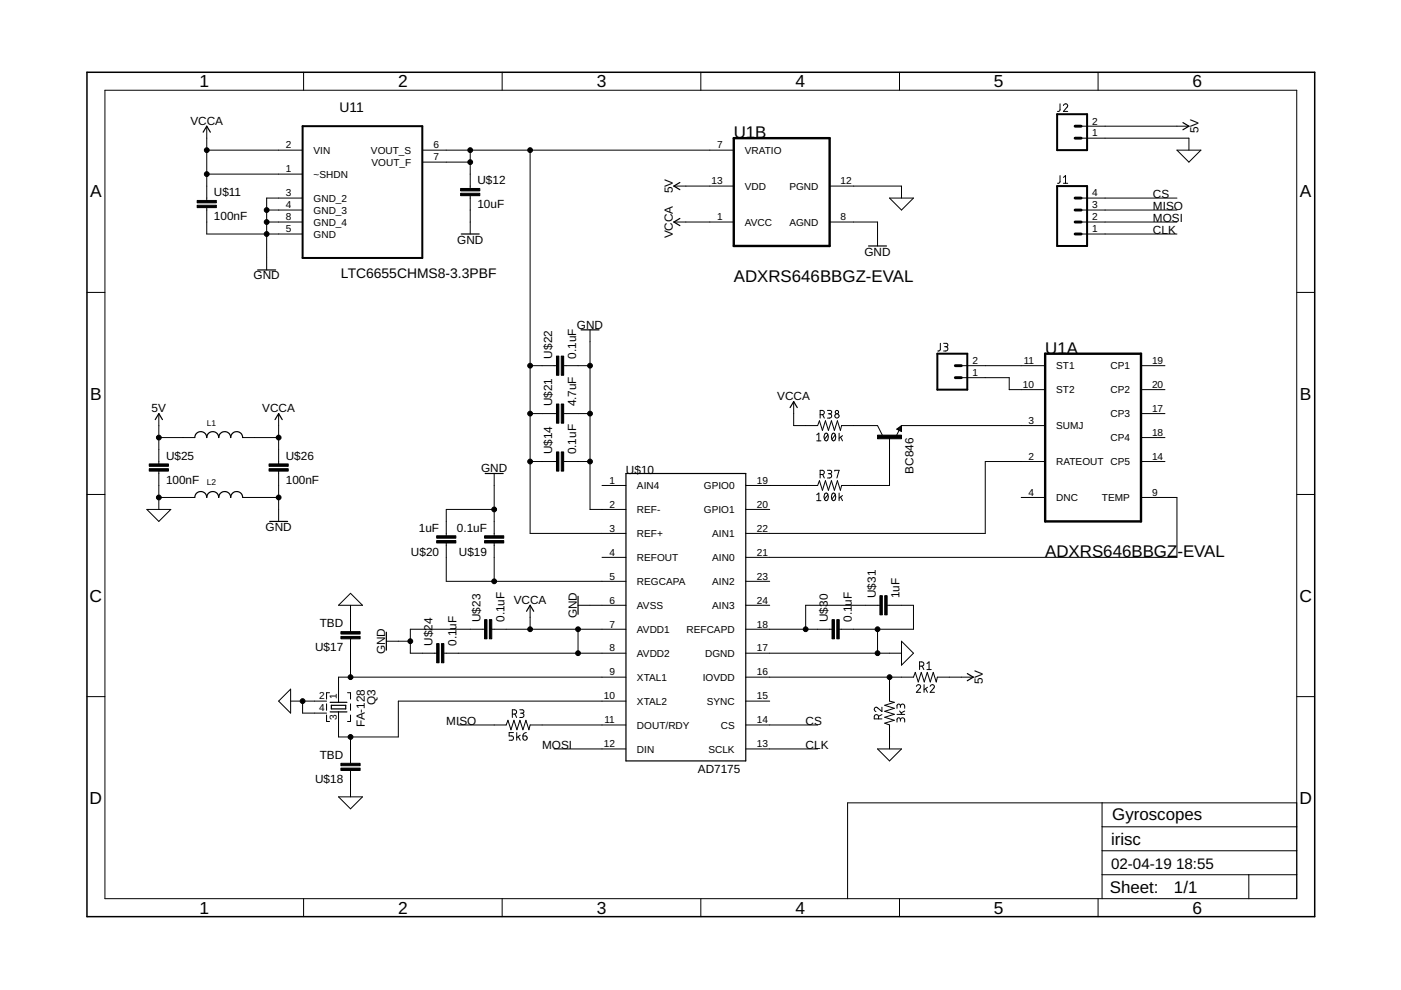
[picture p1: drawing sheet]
<svg xmlns="http://www.w3.org/2000/svg" width="297mm" height="210mm" viewBox="0 0 297 210" stroke-linecap="round" stroke-linejoin="round" font-family="sans-serif">
<g fill="none" stroke="#000" stroke-width=".21">
<path d="M22.2 19.1h252.7v171.4h-252.7zM64.4 15.3v3.8M106.5 15.3v3.8M148.6 15.3v3.8M190.7 15.3v3.8M232.8 15.3v3.8M43.8 31.8h20.4M43.8 36.9h20.4M43.8 26.8v15.7M89.5 31.8l66.1 .1M89.5 34.4h10.2M99.7 31.8v8.2"/>
<path d="M112.4 31.8v81.3h20.3M142.9 39.5h12.7M155.6 34.4h.1M175.9 39.5h15.2v2.5M224.7 37.2v1.5l-.5 .2M224.7 22v1.4l-.5 .2M225.5 22.4a.44 .44 0 0 1 .6-.4 .44 .44 0 0 1 .1 .7l-.7 .9h.9M225.5 38.9h.9M225.5 37.6l.4-.4v1.7M229.2 26.8h22.9M229.2 29.3h22.9v2.5M249.5 31.8h5.1l-2.5 2.6z"/>
<path d="M43.8 44v5.6h20.4M56.5 44.5h7.7M56.5 47.1h7.7M64.2 42h-7.7v15.2M99.7 41.5v8.1M142.9 47.1h12.7M155.6 49.6h.1M155.6 42h.1M175.9 49.6h.1M175.9 42h.1M175.9 47.1h10.2v5.1M188.6 42h5.1l-2.6 2.5z"/>
<path d="M229.2 42h20.3M229.2 44.5h20.3M229.2 47.1h20.3M229.2 49.6h20.3M18.4 62h3.8M112.4 77.5h5.6M119.5 77.5h5.6M125.1 69.9v38.1h7.6M199.4 72.8l-.1 1.4-.2 .2h-.3M200.1 72.8h.5a.36 .36 0 0 1 .4 .4 .36 .36 0 0 1-.4 .3h-.3M200.5 73.5a.46 .46 0 0 1 .5 .5 .46 .46 0 0 1-.5 .4h-.4M203.8 77.5h17.8"/>
<path d="M221.6 77.5v.1M241.9 77.5h5.1M241.9 77.5v.1M274.9 62h3.8M33.7 87.7v10.7M33.7 99.9v8.1M33.7 92.8h7.6M51.5 92.8h7.6M59.1 87.7v10.7M59.1 99.9v10.7M112.4 97.9h5.6M112.4 87.7h5.6"/>
<path d="M119.5 97.9h5.6M119.5 87.7h5.6M168.3 85.2v5h5.1l.3-1 .7 2 .6-2 .6 2 .7-2 .6 2 .6-2 .7 2 .2-1h7.7l1 2.1M173.2 92.2l.4-.4v1.7M173.2 93.5h.9M173.9 87.9h.4a.46 .46 0 0 0 .5-.4 .46 .46 0 0 0-.5-.5h-.4v1.6M174.4 87.9l.4 .7M174.9 91.9l.3-.1a.97 .97 0 0 1 0 1.7 1.03 1.03 0 0 1-.3-1.6zM175.4 99.7h.6a.36 .36 0 0 1 .3 .4 .36 .36 0 0 1-.3 .3h-.4M175.4 87h.6a.36 .36 0 0 1 .3 .4 .36 .36 0 0 1-.3 .3h-.4M175.5 92.2l-.7 .9M175.9 87.7a.46 .46 0 0 1 .4 .5 .46 .46 0 0 1-.4 .4h-.5"/>
<path d="M176.5 91.9l.2-.1a.97 .97 0 0 1 0 1.7 1.03 1.03 0 0 1-.2-1.6zM177 99.9v-.2h.9l-.5 1.6M177.1 92.2l-.7 .9M177.9 91.8v1.7M178.2 92.7l.4 .8M178.6 92.4l-.7 .5M188.6 92.8v10.1h-10.2l-.2 1-.7-2-.6 2-.6-2-.7 2-.6-2-.6 2-.7-2-.3 1h-15.3M190.1 91l1-.8v1.3zM190.6 91.2l-.6 1.3M191.1 90.2l30.5 .1M203.8 80.1h10.2v2.5h7.6M221.6 92.8h.1"/>
<path d="M221.6 80.1h.1M221.6 85.2h.1M221.6 82.6h.1M221.6 97.9h-12.7v15.2h-50.8M241.9 82.6h.1M241.9 85.2h.1M241.9 80.1h.1M241.9 95.3h.1M241.9 90.2v.1M241.9 82.6h5.1M247 97.9h-5.1M247 87.7h-5.1"/>
<path d="M247 92.8h-5.1M18.4 104.8h3.8M31.1 108h5.1l-2.5 2.6zM33.7 105.5h7.6M51.5 105.5h7.6M94.6 115.1v8.2h38.1M104.8 108h-10.2v5.6M104.8 100.4v13.2M104.8 115.1v8.2M127.6 102.9h5.1M127.6 118.2h5.1M158.1 108h5.1"/>
<path d="M173.2 104.9l.4-.4v1.7M173.2 106.2h.9M173.9 100.6h.4a.44 .44 0 0 0 .5-.4 .44 .44 0 0 0-.5-.5h-.4v1.6M174.4 100.6l.4 .7M174.9 104.6l.3-.1a.95 .95 0 0 1 0 1.7 1 1 0 0 1-.3-1.6zM175.5 104.9l-.7 .9M175.9 100.4a.46 .46 0 0 1 .4 .5 .46 .46 0 0 1-.4 .4h-.5M176.5 104.6l.2-.1a.95 .95 0 0 1 0 1.7 1 1 0 0 1-.2-1.6zM177.1 104.9l-.7 .9M177.9 104.5v1.7M178.2 105.4l.4 .8M178.6 105.1l-.7 .5"/>
<path d="M216.5 105.5h5.1M221.6 100.4h.1M221.6 105.5h.1M221.6 108h.1M241.9 105.5h7.6v12.7h-91.4M241.9 100.4h.1M241.9 105.5h.1M241.9 108h.1M274.9 104.8h3.8M74.3 125.8l2.6 2.5h-5.1zM74.3 128.3v5.6M74.3 135.4v8.2"/>
<path d="M81.9 136h5.1M94.1 138.5h38.6M102.7 133.4h-15.7v5.1h5.6M104.3 133.4h28.4M112.4 128.3v5.1M122.6 128.3h10.1M122.6 133.4v5.1M158.1 123.3h5.1M158.1 128.3h5.1M158.1 133.4h18.3M158.1 138.5h33M186.1 133.4v5.1"/>
<path d="M186.6 128.3h-15.8v5.1M188.1 128.3h5.6v5.1h-15.8M191.1 136l2.6 2.5-2.6 2.5zM18.4 147.7h3.8M61.6 148.7h7.6M61.6 146.1v5.1l-2.5-2.5zM64.2 148.7v2.5h5M69.2 151.6v1.4h.7M69.2 149.2v1.4M69.9 146.9h-.7v1.3M73.7 146.9h.6v1.3M74.3 149.2v1.4"/>
<path d="M74.3 151.6v1.4h-.6M74.3 156.3v5.5M97.2 153.7h10.1l.4-1 .6 2 .7-2 .6 2 .6-2 .7 2 .6-2 .6 2 .3-1h20.3M108.6 151.4h.5a.46 .46 0 0 0 .4-.4 .46 .46 0 0 0-.4-.5h-.5v1.6M108.9 155.3h-1v.7h.6a.46 .46 0 0 1 .4 .5 .46 .46 0 0 1-.4 .5h-.6M109.2 151.4l.3 .7M109.6 155.3v1.7M109.9 156.2l.4 .8M110.2 150.5h.5a.36 .36 0 0 1 .4 .4 .36 .36 0 0 1-.4 .3h-.3M110.3 155.9l-.7 .5M110.6 151.2a.46 .46 0 0 1 .5 .5 .46 .46 0 0 1-.5 .4h-.4M110.9 156h.5a.45 .45 0 0 1 .4 .5 .45 .45 0 0 1-.5 .4 .45 .45 0 0 1-.4-.4z"/>
<path d="M111.6 155.3l-.6 .3-.1 .4M117.5 158.8h15.2M132.7 143.6h-60.9v5.3M132.7 148.7h-48.2v7.6h-12.7v-5.4M158.1 143.6h35.6l.4-1 .6 2 .6-2 .7 2 .6-2 .6 2 .7-2 .6 2 .2-1h7.7M158.1 148.7h5.1M158.1 153.7h15.3M158.1 158.8h15.3M186.1 158.8h5l-2.5 2.5zM186.3 152.4v-.4a.46 .46 0 0 0-.5-.5 .46 .46 0 0 0-.4 .5v.4h1.6M187 149.9v1l-.9-.8a.44 .44 0 0 0-.7 .1 .44 .44 0 0 0 .3 .7M187 151.5l-.7 .4"/>
<path d="M188.6 143.6v5.1l1 .2-2 .6 2 .7-2 .6 2 .6-2 .7 2 .6-2 .6 1 .4v5.1M190.2 151.5h1.6M190.7 150.7l.6 .8M190.9 152.6a.46 .46 0 0 1 .5-.4 .46 .46 0 0 1 .4 .4v.5M190.9 152.9v-.4a.36 .36 0 0 0-.4-.3 .36 .36 0 0 0-.3 .3v.6M190.9 149.7a.46 .46 0 0 1 .5-.4 .46 .46 0 0 1 .4 .4v.5M190.9 150v-.4a.36 .36 0 0 0-.4-.3 .36 .36 0 0 0-.3 .3v.6M191.8 150.7l-.7 .5M194.3 145.5a.45 .45 0 0 1 .6-.3 .45 .45 0 0 1 .2 .7l-.8 .9h.9M195 141.2h.4a.46 .46 0 0 0 .5-.4 .46 .46 0 0 0-.5-.5h-.4v1.7M195.5 141.2l.4 .8M195.9 145.2v1.6"/>
<path d="M196.2 146l.4 .8M196.5 140.7l.5-.4v1.7M196.5 142h.9M196.6 145.7l-.7 .5M197.2 145.5a.44 .44 0 0 1 .6-.3 .44 .44 0 0 1 .2 .7l-.8 .9h.9M274.9 147.7h3.8M71.8 169h5.1l-2.6 2.5zM74.3 163.4v5.6M233.7 170.2v20.3M233.7 175.3h41.2M274.9 170.2h-95.2v20.3M64.4 190.5v3.9"/>
<path d="M106.5 190.5v3.9M148.6 190.5v3.9M190.7 190.5v3.9M232.8 190.5v3.9M233.7 185.5h41.2M233.7 180.4h41.2M264.8 185.5v5"/>
<circle cx="177.4" cy="87.4" r=".36"/>
<circle cx="177.5" cy="88.2" r=".45"/>
</g>
<path d="M18.4 15.3h260.3v179.1h-260.3z" fill="none" stroke="#000" stroke-width=".32"/>
<g fill="none" stroke="#000" stroke-width=".25">
<path d="M43.1 28l.7-1.2 .8 1.2M144.1 38.7l-1.2 .8 1.2 .7M250.8 26l1.3 .8-1.3 .7M54.6 57.2h3.8M97.8 49.6h3.8M144.1 46.3l-1.2 .8 1.2 .7M184.1 52.2h3.9M123.2 69.9h3.8M32.9 89l.8-1.3 .7 1.3M41.3 92.8a1.27 1.27 0 0 1 1.3-1.3 1.27 1.27 0 0 1 1.2 1.3 1.27 1.27 0 0 1 1.3-1.3 1.27 1.27 0 0 1 1.3 1.3 1.27 1.27 0 0 1 1.2-1.3 1.27 1.27 0 0 1 1.3 1.3 1.27 1.27 0 0 1 1.3-1.3 1.27 1.27 0 0 1 1.3 1.3M58.3 89l.8-1.3 .7 1.3M167.5 86.4l.8-1.2 .7 1.2"/>
<path d="M190.6 91l.3-.1v.3l-.5-.2 .6-.5v.7M41.3 105.5a1.27 1.27 0 0 1 1.3-1.3 1.27 1.27 0 0 1 1.2 1.3 1.27 1.27 0 0 1 1.3-1.3 1.27 1.27 0 0 1 1.3 1.3 1.27 1.27 0 0 1 1.2-1.3 1.27 1.27 0 0 1 1.3 1.3 1.27 1.27 0 0 1 1.3-1.3 1.27 1.27 0 0 1 1.3 1.3M57.2 110.6h3.8M102.9 100.4h3.8M132.7 100.4h25.4v60.9h-25.4zM81.9 134v3.9M111.6 129.6l.8-1.3 .8 1.3M122.6 126.4v3.8M70 150.9h3.6M70 148.9h3.6M70.3 149.5h3v.8h-3zM205.1 142.8l1.3 .8-1.3 .7"/>
</g>
<path d="M64.2 26.8h25.3v27.9h-25.3zM224.1 39.5h6.4v12.7h-6.4zM224.1 24.2h6.4v7.6h-6.4zM198.7 75h6.4v7.6h-6.4z" fill="none" stroke="#000" stroke-width=".42"/>
<g fill="#000" stroke="#000" stroke-width=".21">
<path d="M97.7 40h4v.5h-4zM41.8 43.5h4.1v.5h-4.1zM41.8 42.5h4.1v.5h-4.1zM97.7 41h4v.5h-4zM118 75.5h.5v4.1h-.5zM119 75.5h.5v4.1h-.5zM31.6 99.4h4.1v.5h-4.1zM31.6 98.4h4.1v.5h-4.1zM57 99.4h4.1v.5h-4.1zM57 98.4h4.1v.5h-4.1zM118 95.8h.5v4.1h-.5zM118 85.7h.5v4h-.5z"/>
<path d="M119 95.8h.5v4.1h-.5zM119 85.7h.5v4h-.5zM186.1 92.3h5v.7h-5zM92.6 113.6h4v.5h-4zM92.6 114.6h4v.5h-4zM102.7 113.6h4.1v.5h-4.1zM102.7 114.6h4.1v.5h-4.1zM72.3 133.9h4v.5h-4zM72.3 134.9h4v.5h-4zM92.6 136.5h.5v4h-.5zM93.6 136.5h.5v4h-.5zM102.7 131.4h.6v4h-.6z"/>
<path d="M103.8 131.4h.5v4h-.5zM176.4 131.4h.5v4h-.5zM177.4 131.4h.5v4h-.5zM186.6 126.3h.5v4.1h-.5zM187.6 126.3h.5v4.1h-.5zM72.3 161.8h4v.5h-4zM72.3 162.9h4v.5h-4z"/>
</g>
<path d="M227.9 26.8h1.3M227.9 29.3h1.3M227.9 44.5h1.3M227.9 47.1h1.3M227.9 49.6h1.3M227.9 42h1.3M202.5 77.5h1.3M202.5 80.1h1.3" fill="none" stroke="#000" stroke-width=".61"/>
<path d="M155.6 29.3h20.3v22.9h-20.3zM221.6 75h20.3v35.6h-20.3z" fill="none" stroke="#000" stroke-width=".51"/>
<g fill="#000" stroke="#000" stroke-width=".21">
<circle cx="43.8" cy="31.8" r=".51"/>
<circle cx="43.8" cy="36.9" r=".51"/>
<circle cx="99.7" cy="34.4" r=".51"/>
<circle cx="99.7" cy="31.8" r=".51"/>
<circle cx="112.4" cy="31.8" r=".51"/>
<circle cx="56.5" cy="44.5" r=".51"/>
<circle cx="56.5" cy="49.6" r=".51"/>
<circle cx="56.5" cy="47.1" r=".51"/>
<circle cx="112.4" cy="77.5" r=".51"/>
<circle cx="125.1" cy="77.5" r=".51"/>
<circle cx="33.7" cy="92.8" r=".51"/>
<circle cx="59.1" cy="92.8" r=".51"/>
<circle cx="112.4" cy="97.9" r=".51"/>
<circle cx="112.4" cy="87.7" r=".51"/>
<circle cx="125.1" cy="97.9" r=".51"/>
<circle cx="125.1" cy="87.7" r=".51"/>
<circle cx="33.7" cy="105.5" r=".51"/>
<circle cx="59.1" cy="105.5" r=".51"/>
<circle cx="104.8" cy="108" r=".51"/>
<circle cx="87" cy="136" r=".51"/>
<circle cx="104.8" cy="123.3" r=".51"/>
<circle cx="112.4" cy="133.4" r=".51"/>
<circle cx="122.6" cy="133.4" r=".51"/>
<circle cx="122.6" cy="138.5" r=".51"/>
<circle cx="170.8" cy="133.4" r=".51"/>
<circle cx="186.1" cy="133.4" r=".51"/>
<circle cx="186.1" cy="138.5" r=".51"/>
<circle cx="64.2" cy="148.7" r=".51"/>
<circle cx="74.3" cy="143.6" r=".51"/>
<circle cx="74.3" cy="156.3" r=".51"/>
<circle cx="188.6" cy="143.6" r=".51"/>
</g>
<g font-size="3.7">
<text x="42.3" y="18.5">1</text>
<text x="84.4" y="18.5">2</text>
<text x="126.5" y="18.5">3</text>
<text x="168.6" y="18.5">4</text>
<text x="210.7" y="18.5">5</text>
<text x="252.9" y="18.5">6</text>
<text x="19.1" y="41.9">A</text>
<text x="275.6" y="41.9">A</text>
<text x="19.1" y="84.7">B</text>
<text x="275.6" y="84.7">B</text>
<text x="19" y="127.6">C</text>
<text x="275.5" y="127.6">C</text>
<text x="19" y="170.4">D</text>
<text x="275.5" y="170.4">D</text>
<text x="42.3" y="193.7">1</text>
<text x="84.4" y="193.7">2</text>
<text x="126.5" y="193.7">3</text>
<text x="168.6" y="193.7">4</text>
<text x="210.7" y="193.7">5</text>
<text x="252.9" y="193.7">6</text>
</g>
<g font-size="3.6">
<text x="155.6" y="29.3">U1B</text>
<text x="155.6" y="59.8">ADXRS646BBGZ-EVAL</text>
<text x="221.6" y="75">U1A</text>
<text x="221.6" y="118.2">ADXRS646BBGZ</text>
<text x="249.6" y="118.2">-EVAL</text>
<text x="235.8" y="173.8">Gyroscopes</text>
<text x="235.6" y="179.1">irisc</text>
<text x="235.3" y="189.4">Sheet:</text>
<text x="248.9" y="189.3">1/1</text>
</g>
<g font-size="3.2">
<text x="235.6" y="184.2">02-04-19</text>
<text x="249.3" y="184.2">18:55</text>
</g>
<g font-size="2.9">
<text x="72" y="23.8">U11</text>
<text x="72.3" y="58.8">LTC6655CHMS8-3.3PBF</text>
</g>
<g font-size="2.5">
<text x="40.4" y="26.5">VCCA</text>
<text x="254.1" y="28.3" transform="rotate(-90 254.1 28.3)">5V</text>
<text x="45.4" y="41.6">U$11</text>
<text x="101.2" y="39.1">U$12</text>
<text x="142.6" y="41" transform="rotate(-90 142.6 41)">5V</text>
<text x="244.5" y="42">CS</text>
<text x="45.4" y="46.7">100nF</text>
<text x="101.2" y="44.1">10uF</text>
<text x="244.5" y="47.1">MOSI</text>
<text x="244.5" y="44.5">MISO</text>
<text x="96.9" y="51.6">GND</text>
<text x="142.6" y="50.5" transform="rotate(-90 142.6 50.5)">VCCA</text>
<text x="244.5" y="49.6">CLK</text>
<text x="53.8" y="59.3">GND</text>
<text x="183.3" y="54.2">GND</text>
<text x="122.3" y="69.7">GND</text>
<text x="117.1" y="76" transform="rotate(-90 117.1 76)">U$22</text>
<text x="122.2" y="76" transform="rotate(-90 122.2 76)">0.1uF</text>
<text x="32.1" y="87.4">5V</text>
<text x="55.6" y="87.4">VCCA</text>
<text x="117.1" y="86.2" transform="rotate(-90 117.1 86.2)">U$21</text>
<text x="122.2" y="86.2" transform="rotate(-90 122.2 86.2)">4.7uF</text>
<text x="164.8" y="84.9">VCCA</text>
<text x="35.2" y="97.5">U$25</text>
<text x="60.6" y="97.5">U$26</text>
<text x="102" y="100.1">GND</text>
<text x="117.1" y="96.3" transform="rotate(-90 117.1 96.3)">U$14</text>
<text x="122.2" y="96.3" transform="rotate(-90 122.2 96.3)">0.1uF</text>
<text x="132.7" y="100.4">U$10</text>
<text x="193.7" y="100.4" transform="rotate(-90 193.7 100.4)">BC846</text>
<text x="35.2" y="102.6">100nF</text>
<text x="60.6" y="102.6">100nF</text>
<text x="56.3" y="112.6">GND</text>
<text x="88.8" y="112.7">1uF</text>
<text x="96.9" y="112.7">0.1uF</text>
<text x="87.1" y="117.8">U$20</text>
<text x="97.3" y="117.8">U$19</text>
<text x="101.9" y="131.9" transform="rotate(-90 101.9 131.9)">U$23</text>
<text x="106.9" y="131.9" transform="rotate(-90 106.9 131.9)">0.1uF</text>
<text x="108.9" y="128.1">VCCA</text>
<text x="122.3" y="131.1" transform="rotate(-90 122.3 131.1)">GND</text>
<text x="175.5" y="131.9" transform="rotate(-90 175.5 131.9)">U$30</text>
<text x="180.6" y="131.9" transform="rotate(-90 180.6 131.9)">0.1uF</text>
<text x="185.7" y="126.8" transform="rotate(-90 185.7 126.8)">U$31</text>
<text x="190.7" y="126.8" transform="rotate(-90 190.7 126.8)">1uF</text>
<text x="67.8" y="133">TBD</text>
<text x="91.7" y="137" transform="rotate(-90 91.7 137)">U$24</text>
<text x="96.8" y="137" transform="rotate(-90 96.8 137)">0.1uF</text>
<text x="66.8" y="138.1">U$17</text>
<text x="81.7" y="138.7" transform="rotate(-90 81.7 138.7)">GND</text>
<text x="79.6" y="149.4" transform="rotate(-90 79.6 149.4)">Q3</text>
<text x="208.4" y="145.1" transform="rotate(-90 208.4 145.1)">5V</text>
<text x="77.4" y="154.1" transform="rotate(-90 77.4 154.1)">FA-128</text>
<text x="94.6" y="153.7">MISO</text>
<text x="170.8" y="153.7">CS</text>
<text x="67.8" y="161">TBD</text>
<text x="114.9" y="158.8">MOSI</text>
<text x="170.8" y="158.8">CLK</text>
<text x="66.8" y="166">U$18</text>
<text x="148" y="163.9">AD7175</text>
</g>
<g font-size="2.1">
<text x="231.6" y="28.9">1</text>
<text x="231.6" y="26.4">2</text>
<text x="60.6" y="31.5">2</text>
<text x="66.5" y="32.6">VIN</text>
<text x="78.7" y="32.6">VOUT_S</text>
<text x="78.8" y="35.1">VOUT_F</text>
<text x="91.9" y="31.5">6</text>
<text x="91.9" y="34">7</text>
<text x="152.1" y="31.5">7</text>
<text x="157.9" y="32.6">VRATIO</text>
<text x="60.6" y="36.6">1</text>
<text x="60.6" y="41.6">3</text>
<text x="66.5" y="37.7">~SHDN</text>
<text x="150.9" y="39.1">13</text>
<text x="157.9" y="40.2">VDD</text>
<text x="167.4" y="40.2">PGND</text>
<text x="178.2" y="39.1">12</text>
<text x="231.6" y="41.6">4</text>
<text x="60.6" y="44.2">4</text>
<text x="60.6" y="46.7">8</text>
<text x="66.5" y="42.8">GND_2</text>
<text x="66.5" y="45.3">GND_3</text>
<text x="66.5" y="47.8">GND_4</text>
<text x="152.1" y="46.7">1</text>
<text x="157.9" y="47.8">AVCC</text>
<text x="167.4" y="47.8">AGND</text>
<text x="178.2" y="46.7">8</text>
<text x="231.6" y="46.7">2</text>
<text x="231.6" y="44.2">3</text>
<text x="60.6" y="49.3">5</text>
<text x="66.5" y="50.4">GND</text>
<text x="231.6" y="49.3">1</text>
<text x="206.2" y="77.2">2</text>
<text x="217" y="77.2">11</text>
<text x="244.3" y="77.2">19</text>
<text x="206.2" y="79.7">1</text>
<text x="216.9" y="82.3">10</text>
<text x="223.9" y="83.4">ST2</text>
<text x="223.9" y="78.3">ST1</text>
<text x="235.4" y="83.4">CP2</text>
<text x="235.4" y="78.3">CP1</text>
<text x="244.3" y="82.3">20</text>
<text x="218.1" y="89.9">3</text>
<text x="235.4" y="88.5">CP3</text>
<text x="244.3" y="87.3">17</text>
<text x="223.9" y="91">SUMJ</text>
<text x="235.4" y="93.5">CP4</text>
<text x="244.3" y="92.4">18</text>
<text x="218.1" y="97.5">2</text>
<text x="223.9" y="98.6">RATEOUT CP5</text>
<text x="244.3" y="97.5">14</text>
<text x="129.2" y="102.6">1</text>
<text x="129.2" y="107.7">2</text>
<text x="135.1" y="103.7">AIN4</text>
<text x="149.2" y="103.7">GPIO0</text>
<text x="160.4" y="102.6">19</text>
<text x="160.4" y="107.7">20</text>
<text x="218.1" y="105.1">4</text>
<text x="223.9" y="106.2">DNC</text>
<text x="233.6" y="106.2">TEMP</text>
<text x="244.3" y="105.1">9</text>
<text x="129.2" y="112.7">3</text>
<text x="135.1" y="108.8">REF-</text>
<text x="135.1" y="113.9">REF+</text>
<text x="149.2" y="108.8">GPIO1</text>
<text x="151" y="113.9">AIN1</text>
<text x="160.4" y="112.7">22</text>
<text x="129.2" y="117.8">4</text>
<text x="135.1" y="118.9">REFOUT</text>
<text x="151" y="118.9">AIN0</text>
<text x="160.4" y="117.8">21</text>
<text x="129.2" y="122.9">5</text>
<text x="135.1" y="124">REGCAPA</text>
<text x="151" y="124">AIN2</text>
<text x="160.4" y="122.9">23</text>
<text x="129.2" y="128">6</text>
<text x="135.1" y="129.1">AVSS</text>
<text x="151" y="129.1">AIN3</text>
<text x="160.4" y="128">24</text>
<text x="129.2" y="133.1">7</text>
<text x="135.1" y="134.2">AVDD1</text>
<text x="145.6" y="134.2">REFCAPD</text>
<text x="160.4" y="133.1">18</text>
<text x="129.2" y="138.1">8</text>
<text x="129.2" y="143.2">9</text>
<text x="135.1" y="139.2">AVDD2</text>
<text x="149.5" y="139.2">DGND</text>
<text x="160.4" y="143.2">16</text>
<text x="160.4" y="138.1">17</text>
<text x="67.7" y="148.3">2</text>
<text x="71.4" y="148.3" transform="rotate(-90 71.4 148.3)">1</text>
<text x="128" y="148.3">10</text>
<text x="135.1" y="144.3">XTAL1</text>
<text x="135.1" y="149.4">XTAL2</text>
<text x="149" y="144.3">IOVDD</text>
<text x="149.8" y="149.4">SYNC</text>
<text x="160.4" y="148.3">15</text>
<text x="67.7" y="150.8">4</text>
<text x="71.4" y="152.7" transform="rotate(-90 71.4 152.7)">3</text>
<text x="128.2" y="153.4">11</text>
<text x="135.1" y="154.5">DOUT/RDY</text>
<text x="152.8" y="154.5">CS</text>
<text x="160.4" y="153.4">14</text>
<text x="128" y="158.4">12</text>
<text x="135.1" y="159.6">DIN</text>
<text x="150.2" y="159.6">SCLK</text>
<text x="160.4" y="158.4">13</text>
</g>
<g font-size="1.8">
<text x="43.8" y="90.2">L1</text>
<text x="43.8" y="102.9">L2</text>
</g>
</svg>
